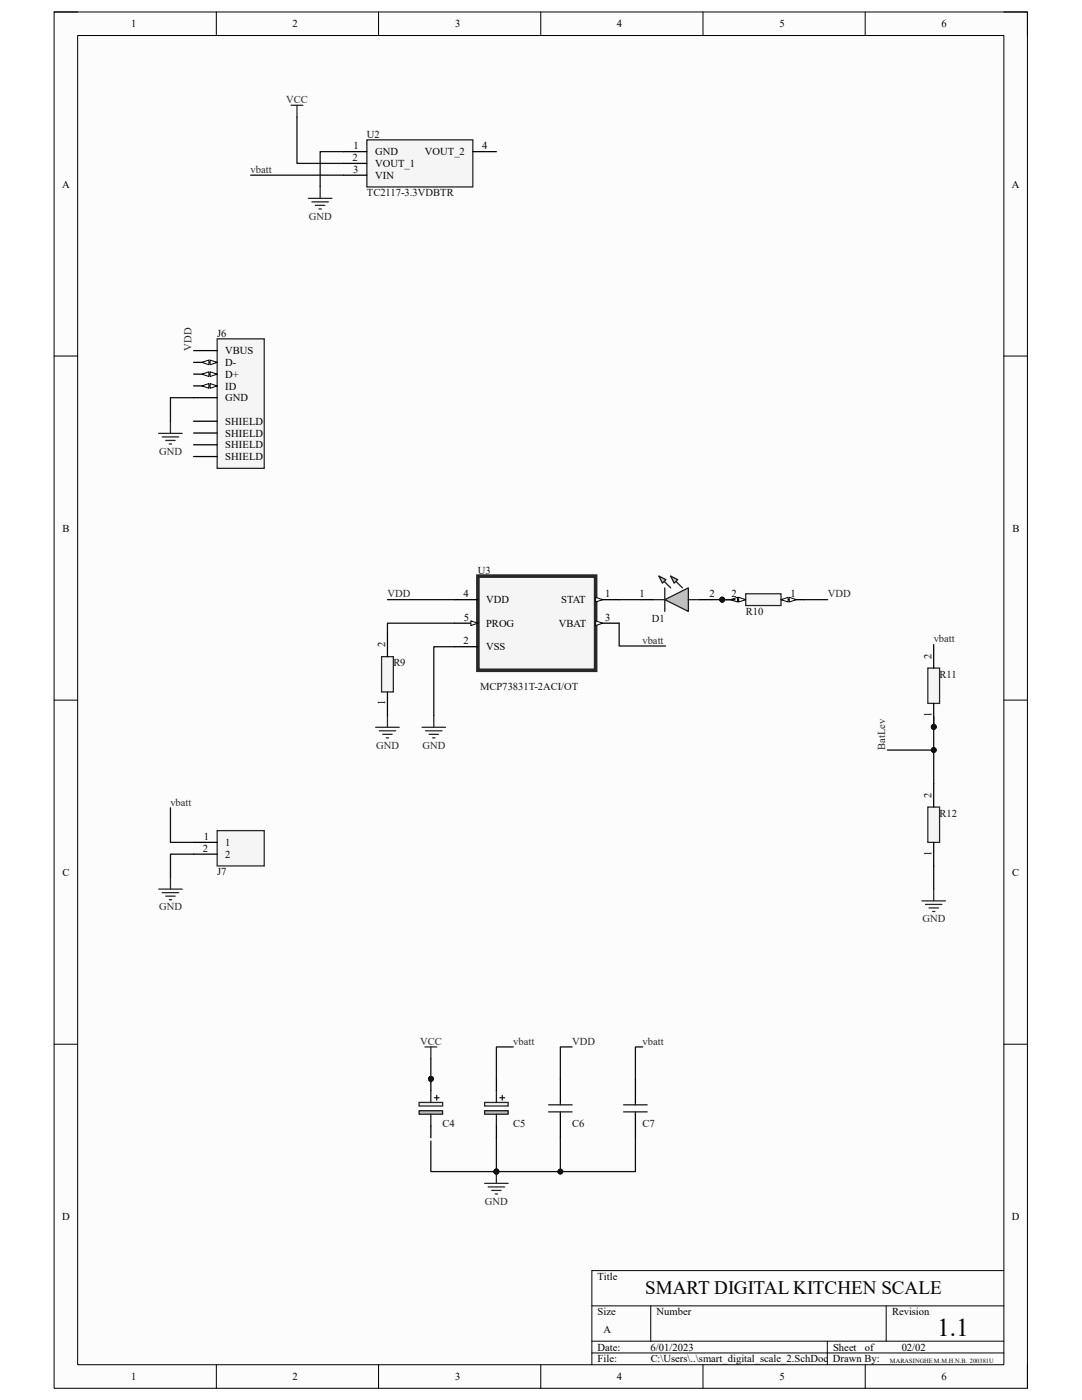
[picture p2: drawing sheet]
<svg xmlns="http://www.w3.org/2000/svg" width="216mm" height="279mm" viewBox="0 0 216 279" stroke-linecap="round" stroke-linejoin="round" font-family="sans-serif">
<path d="M10.8 2.4h194.2v274.7h-194.2z" fill-rule="evenodd" fill="#fcfcfc"/>
<path d="M10.8 2.4h194.2v274.7h-194.2z" fill="none" stroke="#000" stroke-width=".2"/>
<path d="M15.5 7.1h184.8v265.3h-184.8z" fill-rule="evenodd" fill="#fcfcfc"/>
<g fill="none" stroke="#000" stroke-width=".2">
<path d="M10.8 2.4h4.7M15.5 7.1h184.8v265.3h-184.8zM43.2 2.4v4.7M75.5 2.4v4.7M107.9 2.4v4.7M140.3 2.4v4.7M172.6 2.4v4.7M200.3 2.4h4.7v4.7M10.8 71.1h4.7M200.3 71.1h4.7M10.8 139.7h4.7M200.3 139.7h4.7"/>
<path d="M10.8 208.4h4.7M200.3 208.4h4.7M200.3 253.6h-82.2v18.8M43.2 272.4v4.7M75.5 272.4v4.7M107.9 272.4v4.7M118.1 260.6h82.2M118.1 267.7h82.2M118.1 270h82.2M129.8 260.6v7.1M140.3 272.4v4.7M165.1 267.7v4.7"/>
<path d="M172.6 272.4v4.7M176.8 260.6v7.1M205 272.4v4.7"/>
</g>
<path d="M43.3 67.6h9.4v25.9h-9.4z" fill-rule="evenodd" fill="#f5f5f5"/>
<path d="M43.3 67.6h9.4v25.9h-9.4z" fill="none" stroke="#262626" stroke-width=".25"/>
<path d="M38.6 70h4.7M38.6 72.3h4.7" fill="none" stroke="#000" stroke-width=".25"/>
<path d="M41.9 71.9l1.4 .4-1.4 .5z" fill="#fbfbfb"/>
<path d="M41.9 71.9l1.4 .4-1.4 .5z" fill="none" stroke="#000" stroke-width=".2"/>
<path d="M40.3 72.3l1.4-.4v.9z" fill="#fbfbfb"/>
<path d="M40.3 72.3l1.4-.4v.9z" fill="none" stroke="#000" stroke-width=".2"/>
<path d="M38.6 74.7h4.7" fill="none" stroke="#000" stroke-width=".25"/>
<path d="M41.9 74.2l1.4 .5-1.4 .4z" fill="#fbfbfb"/>
<path d="M41.9 74.2l1.4 .5-1.4 .4z" fill="none" stroke="#000" stroke-width=".2"/>
<path d="M40.3 74.7l1.4-.5v.9z" fill="#fbfbfb"/>
<path d="M40.3 74.7l1.4-.5v.9z" fill="none" stroke="#000" stroke-width=".2"/>
<path d="M38.6 77h4.7" fill="none" stroke="#000" stroke-width=".25"/>
<path d="M41.9 76.5l1.4 .5-1.4 .5z" fill="#fbfbfb"/>
<path d="M41.9 76.5l1.4 .5-1.4 .5z" fill="none" stroke="#000" stroke-width=".2"/>
<path d="M40.3 77l1.4-.5v1z" fill="#fbfbfb"/>
<path d="M40.3 77l1.4-.5v1z" fill="none" stroke="#000" stroke-width=".2"/>
<path d="M38.6 79.4h4.7M38.6 84.1h4.7M38.6 86.4h4.7M38.6 88.8h4.7M38.6 91.1h4.7" fill="none" stroke="#000" stroke-width=".25"/>
<path d="M95.4 115h23.5v18.8h-23.5z" fill-rule="evenodd" fill="#f5f5f5"/>
<path d="M95.4 115h23.5v18.8h-23.5z" fill="none" stroke="#262626" stroke-width=".72"/>
<path d="M90.7 119.7h4.7M90.7 124.4h4.7" fill="none" stroke="#000" stroke-width=".25"/>
<path d="M94 123.9l1.4 .5-1.4 .4z" fill="#fbfbfb"/>
<path d="M94 123.9l1.4 .5-1.4 .4z" fill="none" stroke="#000" stroke-width=".2"/>
<path d="M118.9 119.7h4.6M90.7 129.1h4.7" fill="none" stroke="#000" stroke-width=".25"/>
<path d="M118.9 119.2l1.4 .5-1.4 .4z" fill="#fbfbfb"/>
<path d="M118.9 119.2l1.4 .5-1.4 .4z" fill="none" stroke="#000" stroke-width=".2"/>
<path d="M118.9 124.4h4.6" fill="none" stroke="#000" stroke-width=".25"/>
<path d="M118.9 123.9l1.4 .5-1.4 .4z" fill="#fbfbfb"/>
<path d="M118.9 123.9l1.4 .5-1.4 .4z" fill="none" stroke="#000" stroke-width=".2"/>
<path d="M73.2 27.9h21.1v9.4h-21.1z" fill-rule="evenodd" fill="#f5f5f5"/>
<path d="M73.2 27.9h21.1v9.4h-21.1z" fill="none" stroke="#262626" stroke-width=".25"/>
<path d="M68.5 30.3h4.7M68.5 32.6h4.7M68.5 35h4.7M94.3 30.3h4.7" fill="none" stroke="#000" stroke-width=".25"/>
<circle cx="86" cy="215.3" r=".48" fill="#0e0e0e"/>
<circle cx="86" cy="215.3" r=".48" fill="none" stroke="#0e0e0e" stroke-width=".2"/>
<path d="M83.6 220h4.7v.7h-4.7z" fill-rule="evenodd" fill="#f5f5f5"/>
<path d="M83.6 220h4.7v.7h-4.7z" fill="none" stroke="#262626" stroke-width=".25"/>
<path d="M83.6 221.7h4.7v.7h-4.7z" fill-rule="evenodd" fill="#c0c0c0"/>
<path d="M86 217.7v2.3M86.7 219.1h.9M87.1 218.6v1M83.6 221.7h4.7v.7h-4.7zM86 222.4v2.3" fill="none" stroke="#1c1c1c" stroke-width=".25"/>
<path d="M86 215.3v2.4" fill="none" stroke="#000" stroke-width=".25"/>
<circle cx="86" cy="215.3" r=".48" fill="#0e0e0e"/>
<circle cx="86" cy="215.3" r=".48" fill="none" stroke="#0e0e0e" stroke-width=".2"/>
<path d="M86 224.7v2.4" fill="none" stroke="#000" stroke-width=".25"/>
<path d="M96.7 220h4.7v.7h-4.7z" fill-rule="evenodd" fill="#f5f5f5"/>
<path d="M96.7 220h4.7v.7h-4.7z" fill="none" stroke="#262626" stroke-width=".25"/>
<path d="M96.7 221.7h4.7v.7h-4.7z" fill-rule="evenodd" fill="#c0c0c0"/>
<path d="M99 217.7v2.3M99.7 219.1h1M100.2 218.6v1M96.7 221.7h4.7v.7h-4.7zM99 222.4v2.3" fill="none" stroke="#1c1c1c" stroke-width=".25"/>
<path d="M99 215.3v2.4M99 224.7v2.4" fill="none" stroke="#000" stroke-width=".25"/>
<path d="M132.7 119.7l4.7-2.4v4.7z" fill="#c0c0c0"/>
<path d="M131.5 115l2.3 2.3M132.7 119.7l4.7-2.4v4.7zM132.7 117.3v4.7" fill="none" stroke="#1c1c1c" stroke-width=".25"/>
<path d="M131.5 115l1.4 .7-.7 .7z" fill="#c0c0c0"/>
<path d="M131.5 115l1.4 .7-.7 .7zM133.8 115l2.4 2.3" fill="none" stroke="#1c1c1c" stroke-width=".25"/>
<path d="M133.8 115l1.4 .7-.7 .7z" fill="#c0c0c0"/>
<path d="M130.3 119.7h2.4M133.8 115l1.4 .7-.7 .7zM137.4 119.7h2.3" fill="none" stroke="#1c1c1c" stroke-width=".25"/>
<path d="M128 119.7h2.3M139.7 119.7h2.3" fill="none" stroke="#000" stroke-width=".25"/>
<g fill="none" stroke="#262626" stroke-width=".25">
<path d="M31.7 86.5h4.7M32.4 87.2h3.3M33.1 87.9h1.9M33.8 88.6h.4M34 84.1v2.4M75 145.1h4.7M75.7 145.8h3.3M76.4 146.6h1.8M77.1 147.3h.4M77.3 142.8v2.3M84.2 145.1h4.7M84.9 145.8h3.3"/>
<path d="M85.6 146.6h1.9M86.3 147.3h.5M86.6 142.8v2.3M31.7 177.4h4.7M32.4 178.1h3.3M33.1 178.8h1.9M33.8 179.6h.4M34 175.1v2.3M184 179.8h4.7M186.3 177.4v2.4M184.7 180.5h3.3M185.4 181.2h1.9"/>
<path d="M186.1 181.9h.4M96.7 236.2h4.7M97.4 236.9h3.3M98.1 237.6h1.9M98.8 238.3h.5M99 233.8v2.4"/>
</g>
<circle cx="99.1" cy="233.8" r=".48" fill="#0e0e0e"/>
<circle cx="99.1" cy="233.8" r=".48" fill="none" stroke="#0e0e0e" stroke-width=".2"/>
<path d="M58.1 21h2.3M59.3 21v2.4M61.5 39.6h4.7M63.9 37.2v2.4M62.2 40.3h3.3M62.9 41h1.9M63.6 41.7h.5" fill="none" stroke="#262626" stroke-width=".25"/>
<circle cx="144.1" cy="119.7" r=".48" fill="#0e0e0e"/>
<circle cx="144.1" cy="119.7" r=".48" fill="none" stroke="#0e0e0e" stroke-width=".2"/>
<path d="M148.8 118.5h7v2.3h-7z" fill-rule="evenodd" fill="#f5f5f5"/>
<path d="M148.8 118.5h7v2.3h-7z" fill="none" stroke="#262626" stroke-width=".25"/>
<path d="M155.8 119.7h4.7" fill="none" stroke="#000" stroke-width=".25"/>
<path d="M155.8 119.7l1.5-.5v.9z" fill="#fbfbfb"/>
<path d="M155.8 119.7l1.5-.5v.9z" fill="none" stroke="#000" stroke-width=".2"/>
<path d="M157.5 119.2l1.4 .5-1.4 .4z" fill="#fbfbfb"/>
<path d="M157.5 119.2l1.4 .5-1.4 .4z" fill="none" stroke="#000" stroke-width=".2"/>
<path d="M144.1 119.7h4.7" fill="none" stroke="#000" stroke-width=".25"/>
<path d="M147.4 119.2l1.4 .5-1.4 .4z" fill="#fbfbfb"/>
<path d="M147.4 119.2l1.4 .5-1.4 .4z" fill="none" stroke="#000" stroke-width=".2"/>
<path d="M145.7 119.7l1.5-.5v.9z" fill="#fbfbfb"/>
<path d="M145.7 119.7l1.5-.5v.9z" fill="none" stroke="#000" stroke-width=".2"/>
<circle cx="144.1" cy="119.7" r=".48" fill="#0e0e0e"/>
<circle cx="144.1" cy="119.7" r=".48" fill="none" stroke="#0e0e0e" stroke-width=".2"/>
<path d="M185.1 161.1h2.4v7h-2.4z" fill-rule="evenodd" fill="#f5f5f5"/>
<path d="M185.1 161.1h2.4v7h-2.4z" fill="none" stroke="#262626" stroke-width=".25"/>
<path d="M186.3 156.4v4.7M186.3 168.1v4.7" fill="none" stroke="#000" stroke-width=".25"/>
<circle cx="186.3" cy="145.1" r=".48" fill="#0e0e0e"/>
<circle cx="186.3" cy="145.1" r=".48" fill="none" stroke="#0e0e0e" stroke-width=".2"/>
<path d="M185.1 133.3h2.4v7.1h-2.4z" fill-rule="evenodd" fill="#f5f5f5"/>
<path d="M185.1 133.3h2.4v7.1h-2.4z" fill="none" stroke="#262626" stroke-width=".25"/>
<path d="M186.3 140.4v4.7" fill="none" stroke="#000" stroke-width=".25"/>
<circle cx="186.3" cy="145.1" r=".48" fill="#0e0e0e"/>
<circle cx="186.3" cy="145.1" r=".48" fill="none" stroke="#0e0e0e" stroke-width=".2"/>
<path d="M186.3 128.6v4.7" fill="none" stroke="#000" stroke-width=".25"/>
<path d="M76.1 131h2.4v7.1h-2.4z" fill-rule="evenodd" fill="#f5f5f5"/>
<path d="M76.1 131h2.4v7.1h-2.4z" fill="none" stroke="#262626" stroke-width=".25"/>
<path d="M77.3 126.3v4.7M77.3 138.1v4.7M111.8 215.3v4.7M126.8 215.3v4.7M111.8 222.4v4.7M126.8 222.4v4.7" fill="none" stroke="#000" stroke-width=".25"/>
<path d="M109.5 220.5h4.7M109.5 221.9h4.7M111.8 220v.5M111.8 221.9v.5M124.4 220.5h4.7M124.4 221.9h4.7M126.8 220v.5M126.8 221.9v.5" fill="none" stroke="#1c1c1c" stroke-width=".25"/>
<path d="M43.3 165.8h9.4v7h-9.4z" fill-rule="evenodd" fill="#f5f5f5"/>
<path d="M43.3 165.8h9.4v7h-9.4zM84.8 208.9h2.3M86 208.9v2.4" fill="none" stroke="#262626" stroke-width=".25"/>
<path d="M38.6 168.1h4.7M38.6 170.5h4.7" fill="none" stroke="#000" stroke-width=".25"/>
<path d="M38.6 79.4h-4.6v4.7M123.5 119.7h4.5M177.1 149.7h9.2" fill="none" stroke="#0e0e0e" stroke-width=".25"/>
<circle cx="186.3" cy="149.7" r=".48" fill="#0e0e0e"/>
<circle cx="186.3" cy="149.7" r=".48" fill="none" stroke="#0e0e0e" stroke-width=".2"/>
<path d="M99 227.1v6.7" fill="none" stroke="#0e0e0e" stroke-width=".25"/>
<circle cx="99.1" cy="233.8" r=".48" fill="#0e0e0e"/>
<circle cx="99.1" cy="233.8" r=".48" fill="none" stroke="#0e0e0e" stroke-width=".2"/>
<path d="M86 227.7v6.1h13" fill="none" stroke="#0e0e0e" stroke-width=".25"/>
<circle cx="99.1" cy="233.8" r=".48" fill="#0e0e0e"/>
<circle cx="99.1" cy="233.8" r=".48" fill="none" stroke="#0e0e0e" stroke-width=".2"/>
<path d="M50 35h18.5M59.3 23.4v9.2h9.2M68.5 30.3h-4.6v6.9M90.7 124.4h-13.4v1.9M34 161.2v6.9h4.6M38.6 170.5h-4.6v4.6M186.3 172.8v4.6M86 211.3v4.7M102.4 208.9h-3.4v6.4" fill="none" stroke="#0e0e0e" stroke-width=".25"/>
<circle cx="86" cy="215.3" r=".48" fill="#0e0e0e"/>
<circle cx="86" cy="215.3" r=".48" fill="none" stroke="#0e0e0e" stroke-width=".2"/>
<path d="M142 119.7h4.7" fill="none" stroke="#0e0e0e" stroke-width=".25"/>
<circle cx="144.1" cy="119.7" r=".48" fill="#0e0e0e"/>
<circle cx="144.1" cy="119.7" r=".48" fill="none" stroke="#0e0e0e" stroke-width=".2"/>
<path d="M77.3 119.7h13.4M160.5 119.7h4.7M90.7 129.1h-4.1v13.7M123.5 124.4v4.5h9.3M186.3 143v13.4M128.2 208.9h-1.4v6.4" fill="none" stroke="#0e0e0e" stroke-width=".25"/>
<circle cx="186.3" cy="149.7" r=".48" fill="#0e0e0e"/>
<circle cx="186.3" cy="149.7" r=".48" fill="none" stroke="#0e0e0e" stroke-width=".2"/>
<circle cx="186.3" cy="145.1" r=".48" fill="#0e0e0e"/>
<circle cx="186.3" cy="145.1" r=".48" fill="none" stroke="#0e0e0e" stroke-width=".2"/>
<path d="M114.2 208.9h-2.4v6.4M111.8 227.1v6.7" fill="none" stroke="#0e0e0e" stroke-width=".25"/>
<circle cx="111.8" cy="233.8" r=".48" fill="#0e0e0e"/>
<circle cx="111.8" cy="233.8" r=".48" fill="none" stroke="#0e0e0e" stroke-width=".2"/>
<path d="M126.8 227.1v6.7h-27.8" fill="none" stroke="#0e0e0e" stroke-width=".25"/>
<circle cx="111.8" cy="233.8" r=".48" fill="#0e0e0e"/>
<circle cx="111.8" cy="233.8" r=".48" fill="none" stroke="#0e0e0e" stroke-width=".2"/>
<circle cx="99.1" cy="233.8" r=".48" fill="#0e0e0e"/>
<circle cx="99.1" cy="233.8" r=".48" fill="none" stroke="#0e0e0e" stroke-width=".2"/>
<text font-size="5.1" x="187" y="266.6">1.1</text>
<text font-size="3.8" x="128.7" y="258.1">SMART DIGITAL KITCHEN SCALE</text>
<g font-size="2.1">
<text x="26.2" y="5.5">1</text>
<text x="58.4" y="5.5">2</text>
<text x="90.8" y="5.5">3</text>
<text x="123.1" y="5.5">4</text>
<text x="155.5" y="5.5">5</text>
<text x="187.8" y="5.5">6</text>
<text x="70.5" y="29.8">1</text>
<text x="96.2" y="29.8">4</text>
<text x="70.4" y="32.2">2</text>
<text x="70.4" y="34.5">3</text>
<text x="74.8" y="31">GND</text>
<text x="74.8" y="33.3">VOUT_1</text>
<text x="74.8" y="35.7">VIN</text>
<text x="84.8" y="31">VOUT_2</text>
<text x="12.4" y="37.5">A</text>
<text x="201.9" y="37.5">A</text>
<text x="45" y="70.7">VBUS</text>
<text x="45" y="73.1">D-</text>
<text x="45" y="75.4">D+</text>
<text x="45" y="77.8">ID</text>
<text x="45" y="80.1">GND</text>
<text x="45" y="84.8">SHIELD</text>
<text x="45" y="87.1">SHIELD</text>
<text x="45" y="89.5">SHIELD</text>
<text x="45" y="91.8">SHIELD</text>
<text x="12.5" y="106.1">B</text>
<text x="202" y="106.1">B</text>
<text x="92.5" y="119.2">4</text>
<text x="120.7" y="119.2">1</text>
<text x="127.6" y="119.2">1</text>
<text x="141.6" y="119.2">2</text>
<text x="146" y="119.2">2</text>
<text x="157.7" y="119.2">1</text>
<text x="92.5" y="123.9">5</text>
<text x="97" y="120.4">VDD</text>
<text x="97" y="125.1">PROG</text>
<text x="111.5" y="125.1">VBAT</text>
<text x="112" y="120.4">STAT</text>
<text x="120.7" y="123.9">3</text>
<text x="76.8" y="129.2" transform="rotate(-90 76.8 129.2)">2</text>
<text x="92.5" y="128.6">2</text>
<text x="97" y="129.8">VSS</text>
<text x="185.8" y="131.4" transform="rotate(-90 185.8 131.4)">2</text>
<text x="76.8" y="140.8" transform="rotate(-90 76.8 140.8)">1</text>
<text x="185.8" y="143" transform="rotate(-90 185.8 143)">1</text>
<text x="185.8" y="159.2" transform="rotate(-90 185.8 159.2)">2</text>
<text x="40.6" y="167.7">1</text>
<text x="40.5" y="170">2</text>
<text x="45" y="168.8">1</text>
<text x="45" y="171.2">2</text>
<text x="185.8" y="170.8" transform="rotate(-90 185.8 170.8)">1</text>
<text x="12.5" y="174.8">C</text>
<text x="202" y="174.8">C</text>
<text x="12.4" y="243.5">D</text>
<text x="201.9" y="243.5">D</text>
<text x="119.3" y="255.5">Title</text>
<text x="119.3" y="262.5">Size</text>
<text x="131" y="262.5">Number</text>
<text x="178" y="262.5">Revision</text>
<text x="119.3" y="269.6">Date:</text>
<text x="120.4" y="266">A</text>
<text x="129.8" y="269.6">6/01/2023</text>
<text x="166.2" y="269.6">Sheet</text>
<text x="172.6" y="269.6">of</text>
<text x="179.9" y="269.6">02/02</text>
<text x="26.2" y="275.4">1</text>
<text x="58.4" y="275.4">2</text>
<text x="90.8" y="275.4">3</text>
<text x="119.3" y="271.9">File:</text>
<text x="123.1" y="275.4">4</text>
<text x="129.8" y="271.9">C:\Users\..\smart_digital_scale_2.SchDoc Drawn By:</text>
<text x="155.5" y="275.4">5</text>
<text x="187.8" y="275.4">6</text>
</g>
<g font-size="2.1" fill="#262626">
<text x="57.1" y="20.6">VCC</text>
<text x="50" y="34.5">vbatt</text>
<text x="61.6" y="43.8">GND</text>
<text x="38.2" y="70" transform="rotate(-90 38.2 70)">VDD</text>
<text x="31.7" y="90.7">GND</text>
<text x="77.3" y="119.2">VDD</text>
<text x="165.2" y="119.2">VDD</text>
<text x="128.2" y="128.5">vbatt</text>
<text x="186.3" y="128.2">vbatt</text>
<text x="75.1" y="149.4">GND</text>
<text x="84.3" y="149.4">GND</text>
<text x="176.6" y="149.7" transform="rotate(-90 176.6 149.7)">BatLev</text>
<text x="34" y="160.8">vbatt</text>
<text x="31.7" y="181.7">GND</text>
<text x="184.1" y="184">GND</text>
<text x="83.8" y="208.5">VCC</text>
<text x="102.4" y="208.5">vbatt</text>
<text x="114.2" y="208.5">VDD</text>
<text x="128.2" y="208.5">vbatt</text>
<text x="96.8" y="240.4">GND</text>
</g>
<g font-size="2.1" fill="#0e0e0e">
<text x="73.2" y="27.5">U2</text>
<text x="73.2" y="39.2">TC2117-3.3VDBTR</text>
<text x="43.3" y="67.2">J6</text>
<text x="95.4" y="114.5">U3</text>
<text x="130" y="124.2">D1</text>
<text x="148.8" y="122.8">R10</text>
<text x="78.5" y="132.9">R9</text>
<text x="95.8" y="137.7">MCP73831T-2ACI/OT</text>
<text x="187.5" y="135.2">R11</text>
<text x="187.5" y="163">R12</text>
<text x="43.3" y="174.7">J7</text>
<text x="88.3" y="224.9">C4</text>
<text x="102.4" y="224.9">C5</text>
<text x="114.2" y="224.9">C6</text>
<text x="128.2" y="224.9">C7</text>
</g>
<text font-size="1.3" x="177.6" y="271.9">MARASINGHE M.M.H.N.B. 200381U</text>
</svg>
